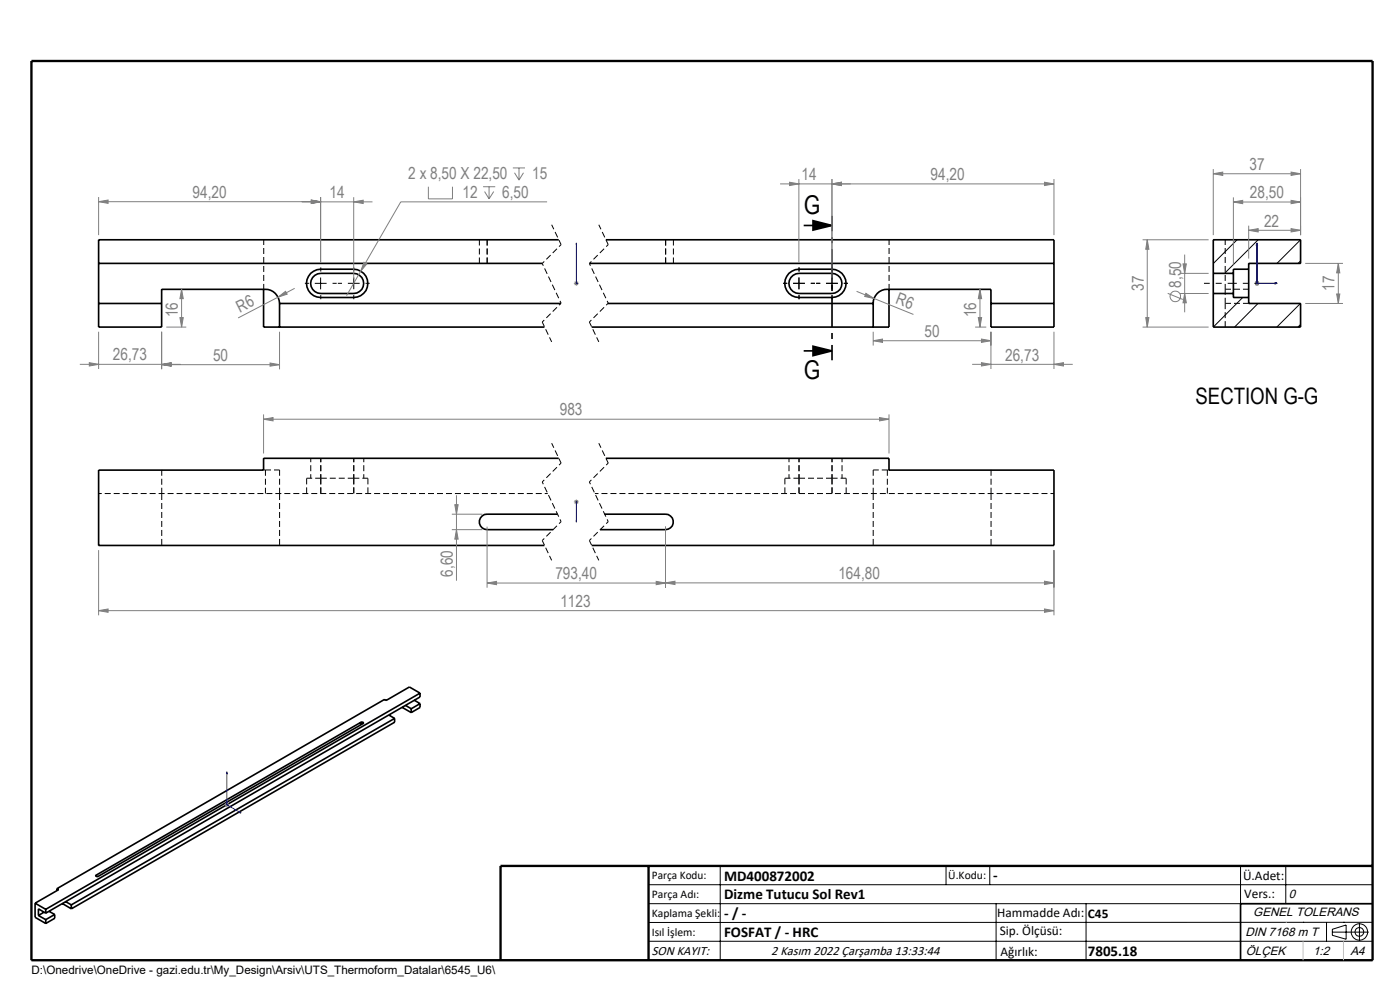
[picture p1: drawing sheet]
<svg xmlns="http://www.w3.org/2000/svg" width="297mm" height="210mm" viewBox="0 0 297 210" stroke-linecap="round" stroke-linejoin="round" font-family="sans-serif">
<g fill="none" stroke="#000" stroke-width=".35">
<path d="M20.9 55.9h94.1M65.9 58l1.3-.8 .8-.1h7a3 3 0 0 1 3 3 3 3 0 0 1-3 3h-7a3 3 0 0 1-2.7-1.8 3 3 0 0 1 .6-3.3zM66.3 58.9l1.1-.8 .6-.1h7a2.13 2.13 0 0 1 2.2 2.1 2.13 2.13 0 0 1-2.2 2.2h-7a2.13 2.13 0 0 1-1.7-3.4zM118.5 50.9h-97.6v18.5h13.4v-8h22a3 3 0 0 1 3 3M125.1 55.9h98.5M128.5 50.9h95.1v18.5h-13.4v-8h-22a2.95 2.95 0 0 0-3 3M167.4 58l1.3-.8 .8-.1h7a3 3 0 0 1 3 3 3 3 0 0 1-3 3h-7a3 3 0 0 1-2.8-1.8 3 3 0 0 1 .7-3.3zM168.2 58.4l1.3-.4h7a2.13 2.13 0 0 1 2.1 2.1 2.13 2.13 0 0 1-2.1 2.2h-7a2.13 2.13 0 0 1-2-1.5 2.13 2.13 0 0 1 .7-2.4zM170.5 47.8h6M172.5 46.8l4 1-4 1zM257.4 58v4.3M257.4 58h4.3"/>
<path d="M261.7 58v4.3M264.9 57.1v6M264.9 57.1v-1.2h11v-5h-18.5v7.1M264.9 57.1h-3.2v.9M20.9 64.4h13.4M55.9 61.4v8h59.6M59.3 64.4h59.7M59.3 64.4v5M129 64.4h56.2M170.5 74.4h6M172.5 73.4l4 1-4 1.1zM185.2 64.4v5"/>
<path d="M188.6 61.4v8h-63.1M210.2 64.4h13.4M257.4 62.3v7.1h18.5v-5h-11v-1.3M257.4 62.3h4.3M261.7 62.3v.8h3.2M118.5 97.2h-62.6v2.5h-35v16h94.6M128.5 97.2h60.1v2.5h35v16h-98.1M118.3 109.1h-15a1.64 1.64 0 0 0-1.6 1.6 1.64 1.64 0 0 0 1.6 1.7h14M128.2 109.1h13a1.64 1.64 0 0 1 1.6 1.6 1.64 1.64 0 0 1-1.6 1.7h-13.9M76.5 153.2a.28 .28 0 0 1 .4 0 .28 .28 0 0 1 .1 .3l-56.1 32.4a.3 .3 0 0 1-.4 .1 .3 .3 0 0 1-.1-.3v-.1M76.5 153.2l-56.1 32.4M76.5 153.2v.6"/>
<path d="M82.5 151.7l1.2 .7M83.7 152.4l-68.6 39.5M83.7 152.4v.8l-68.6 39.6M85.3 150.1l1.9 1.1M86 149.6l1.2 .7M87.2 150.3v.9M87.9 148.5l1.2 .8M89.1 147l-79.4 45.9M89.1 147v.8l-79.4 45.9M89.1 149.3v.8l-1.9 1.1M89.1 147l-2.2-1.3-5 2.9-.3-.2-69.5 40.1M89.1 149.3l-1.9 1"/>
<path d="M7.4 191.6v3l2.3 1.3M7.4 191.6l2.3 1.3M8.1 194.2l1.6 .9M9.3 193.5l-1.2 .7M9.7 192.9v.8M9.7 195.1v.8M9.7 193.7l-1.6-.9v1.4M10.4 193.3l1.2 .7M11.6 194l-1.9 1.1M11.6 194v.8l-1.9 1.1M12.1 188.5l.3 .2-5 2.9M12.1 188.5v.4"/>
<path d="M13.2 191.7l1.9 1.1M13.9 191.3l1.2 .6M15.1 191.9v.9M20.4 185.6v.3M291.2 191.7h-28v12"/>
</g>
<g fill="none" stroke="#000" stroke-width=".21" stroke-dasharray="1.3 .6" stroke-linecap="butt">
<path d="M101.7 50.8v5M103.3 50.8v5M141.2 55.8v-5M141.2 50.8v5M142.9 55.8v-5M259.9 64.3h5M259.9 69.3v-5M264.9 61.3h-5M34.3 99.7v5M56.3 99.7h-.4M56.3 99.7v5M185.2 99.7v5"/>
<path d="M188.2 99.7h.4M210.2 99.7v5M59.3 104.7v-5M65 101.4v3.3M68 101.4v3.3M68 104.7v-3.3M75 104.7v-3.3M75 101.4h-7M78 104.7v-3.3M166.5 101.4v3.3M169.5 101.4h7M169.5 101.4v3.3"/>
<path d="M169.5 104.7v-3.3M176.5 104.7v-3.3M179.5 104.7v-3.3M188.2 104.7v-5"/>
</g>
<path d="M55.9 50.8v10.5M188.6 50.8v10.5M259.9 50.8v10.5M259.9 61.3v3M59.3 99.7h-3M188.2 99.7h-3M68 101.4h-3M78 101.4h-3M169.5 101.4h-3M179.5 101.4h-3" fill="none" stroke="#000" stroke-width=".21" stroke-dasharray="1.3 .6" stroke-dashoffset=".1" stroke-linecap="butt"/>
<g fill="none" stroke="#000" stroke-width=".21">
<path d="M68 58.9v2.5M169.5 58.9v2.5M176.5 58.9v2.5M262.4 50.9l-5 5M266.9 50.9l-7.1 7.1M275.9 50.9l-5 5M275.9 55.3l-.5 .6M66.8 60.1h2.5M168.2 60.1h2.5M175.2 60.1h2.5M263.6 63.1l-6.2 6.3M266.9 64.4l-5 5"/>
<path d="M275.9 64.4l-5 5M275.9 68.8l-.6 .6M137.6 187.7h153.6M137.6 191.7h153.6M137.6 199.7h153.6M152.8 183.7v20M200.7 183.7v4M210 183.7v4M211.3 191.7v12M230.4 191.7v12M263.2 183.7v20M272.8 183.7v8"/>
<path d="M276.4 195.6h.1M281.4 195.6v4.1M282.6 197.7h7.8M282.6 197.1l3-.9v3l-3-.8zM285 195.6h.1M288.4 195.8v3.8M291.2 195.6l-153.6 .1"/>
<circle cx="288.4" cy="197.7" r="1.74"/>
<circle cx="288.4" cy="197.7" r=".93"/>
</g>
<path d="M223.6 104.7h-97.4" fill="none" stroke="#000" stroke-width=".21" stroke-dasharray="1.3 .6" stroke-dashoffset=".5" stroke-linecap="butt"/>
<path d="M65.9 97.2v4.2M68 97.2v4.2M167.4 97.2v4.2M169.5 97.2v4.2M68 101.4v-4.2M75 101.4v-4.2M77.2 101.4v-4.2M169.5 101.4v-4.2M176.5 101.4v-4.2M178.6 101.4v-4.2" fill="none" stroke="#000" stroke-width=".21" stroke-dasharray="1.3 .6" stroke-dashoffset=".4" stroke-linecap="butt"/>
<path d="M34.3 115.7v-11M59.3 104.7v11M185.2 104.7v11M210.2 115.7v-11" fill="none" stroke="#000" stroke-width=".21" stroke-dasharray="1.3 .6" stroke-dashoffset="-.1" stroke-linecap="butt"/>
<path d="M116.2 104.7h-95.3" fill="none" stroke="#000" stroke-width=".21" stroke-dasharray="1.3 .6" stroke-dashoffset=".6" stroke-linecap="butt"/>
<g fill="none" stroke="#808080" stroke-width=".21">
<path d="M90.9 39.6v2.6h5.1v-2.6M102.5 39.6h2.6M103.8 39.6v2.6M108.8 35.6h2.6M109.1 36.6l1 1.6M110.1 35.6v2.6M111.1 36.6l-1 1.6M167.5 38.7l2 .3-2 .4zM169.5 38v17.7M176.5 38v21.1M176.5 39l2-.3v.7zM221.6 38.7l2 .3-2 .4z"/>
<path d="M223.6 38v11.9M223.6 39h-58.1M257.4 36.9l2-.4v.7zM257.4 35.9v14M257.4 36.9h18.5M273.9 36.5l2 .4-2 .3zM275.9 35.9v14M20.9 42.8l2-.4v.7zM20.9 41.8v8.1M20.9 42.8h58.1M66 42.4l2 .4-2 .3zM66 42.5l2 .3-2 .4z"/>
<path d="M68 41.8v13.9M75 42.8l2-.3v.7zM75 41.8v17.3M77.2 55.6l.6 .4-1.3 1.5zM102.8 40.6l1 1.6M104.7 40.6l-.9 1.6M116.1 42.8h-31.1l-11.5 19.9M121.9 59.8l.7 .7M122.3 59.6v1M122.6 59.8l-.7 .7M242.4 50.9h14M243.4 50.9v18.5"/>
<path d="M243.4 50.9l.3 2h-.6zM250.3 58h6.1M251 56h.7l-.4 2zM251.3 54v12.2M261.7 42.9l1.9-.4v.7zM261.7 41.9v14.2M261.7 42.9h14.2M264.9 48.9l2-.4v.7zM264.9 47.9v6.9M264.9 48.9h11M266.3 59.8l.7 .7M266.7 59.6v1"/>
<path d="M267 59.8l-.7 .7M273.9 42.5l2 .4-2 .3zM273.9 48.5l2 .4-2 .3zM276.9 55.9h8M283.9 55.9l.3 2h-.6zM283.9 55.9v8.5M16.9 77.3h21.4M18.9 76.9l2 .4-2 .3zM20.9 70.4v7.9M34.3 77.3l2-.4v.7zM34.3 77.4l2-.4v.7zM34.3 70.4v7.9"/>
<path d="M34.3 77.4h25M35.3 69.4h4.2M38.2 67.4h.7l-.4 2zM38.5 61.4l.4 2h-.7zM38.5 61.4v8M57.3 77l2 .4-2 .3zM59 63l1.6-1.2 .3 .6zM59 63l-8.5 4.4M59.3 70.4v7.9M62.5 61.2l-3.5 1.8M121.7 60.1h1.1M181.7 61.8l3.7 1.5"/>
<path d="M183.7 62.2l1.7 1.1-2-.4zM185.2 72.3l2-.4v.7zM185.2 70.4v2.9M185.2 72.3h25M185.4 63.3l8.4 3.4M206.2 77.3h21.4M206.9 69.4h2.3M207.5 67.4h.7l-.3 2zM207.9 61.4v8M207.9 61.4l.3 2h-.7zM208.2 76.9l2 .4-2 .3zM208.2 71.9l2 .4-2 .3z"/>
<path d="M210.2 70.4v7.9M223.6 77.3l2-.4v.7zM223.6 70.4v7.9M242.4 69.4h14M243.1 67.4h.6l-.3 2zM247.7 62.2l3.2 1.3M250.3 62.3h6.1M251.3 62.3l.4 1.9h-.7zM266.1 60.1h1.1M276.9 64.4h8M283.6 62.4h.6l-.3 2zM55.9 88.9l2-.3v.7z"/>
<path d="M55.9 87.9v8.3M55.9 88.9h132.7M186.6 88.6l2 .3-2 .4zM188.6 87.9v8.3M20.9 116.7v13.8M95.8 112.4h6.5M95.8 109.1h6.5M96.5 107.1h.7l-.4 2zM96.8 112.4l.4 2h-.7zM96.8 105v18.2M103.3 111.7v13M121.7 106.5h1.1"/>
<path d="M121.9 106.1l.7 .7M122.3 106v1M122.6 106.1l-.7 .7M141.2 111.7v13M223.6 116.7v13.8M20.9 129.5l2-.3v.7zM20.9 129.5h202.7M103.3 123.7l2-.4v.7zM103.3 123.7h37.9M139.2 123.3l2 .4-2 .3zM141.2 123.6l2-.3v.7zM141.2 123.6h82.4"/>
<path d="M221.6 129.2l2 .3-2 .4zM221.6 123.3l2 .3-2 .4zM47.6 170.7h1M47.8 170.3l.7 .8M48.1 170.2v1M48.5 170.3l-.7 .8"/>
<circle cx="249.4" cy="62.9" r="1.12"/>
</g>
<g fill="none" stroke="#00f" stroke-width=".21">
<path d="M122.3 60v.2zM122.3 51.5v.5v-.5M122.3 51.5v8.6M266.7 51.5l.1 .5h-.3zM266.7 51.5v8.6h4.2M270.5 60l.4 .1-.4 .1zM122.3 60.1h.1M122.3 106.5v4.3M122.3 110.8v-.5v.5M122.3 106.4v.2zM122.3 106.5h.1M48.1 163.7v7l3.1 1.8"/>
<path d="M48.1 163.7l.1 .4-.2-.1zM50.8 172.2l.4 .3-.4-.1z"/>
</g>
<path d="M255.4 60.1h6.3" fill="none" stroke="#000" stroke-width=".21" stroke-dasharray="15.2 1.3 1.3 1.3" stroke-dashoffset="14" stroke-linecap="butt"/>
<path d="M261.7 60.1h5.2" fill="none" stroke="#000" stroke-width=".21" stroke-dasharray="15.2 1.3 1.3 1.3" stroke-dashoffset="14.5" stroke-linecap="butt"/>
<g fill="none" stroke="#000" stroke-width=".21" stroke-dasharray="15.2 1.3 1.3 1.3" stroke-linecap="butt">
<path d="M68 57.6v-.9M75 57.6v-.9M169.5 57.6v-.9M176.5 57.6v-.9M65.5 60.1h-.8M68 62.6v.9M70.5 60.1h.9M72.5 60.1h-.8M75 60.1h1.3M75 60.1v-1.3M75 60.1h-1.2M75 60.1v1.2"/>
<path d="M75 62.6v.9M77.5 60.1h.9M167 60.1h-.9M169.5 62.6v.9M169.5 60.1h-1.2M169.5 60.1v1.2M169.5 60.1h1.3M169.5 60.1v-1.3M172 60.1h.9M174 60.1h-.9M176.5 60.1h1.3M176.5 60.1v-1.3"/>
<path d="M176.5 60.1h-1.2M176.5 60.1v1.2M176.5 62.6v.9M179 60.1h.9"/>
</g>
<path d="M117 47.7l2 4.2M127 47.7l2 4.2M115 68.3l2 4.2M125 68.3l2 4.2M117 94l2 4.2M127 94l2 4.2M115 114.7l2 4.2M125 114.7l2 4.2" fill="none" stroke="#000" stroke-width=".21" stroke-dasharray="1.3 .6" stroke-dashoffset=".2" stroke-linecap="butt"/>
<path d="M115 55.9l4 8.4M119 51.9l-4 4M125 55.9l4 8.4M129 51.9l-4 4M119 64.3l-4 4M129 64.3l-4 4M119 98.2l-4 4M129 98.2l-4 4M115 102.2l4 8.5M119 110.7l-4 4M125 102.2l4 8.5M129 110.7l-4 4" fill="none" stroke="#000" stroke-width=".21" stroke-dasharray="1.3 .6" stroke-dashoffset=".7" stroke-linecap="butt"/>
<path d="M176.5 45.8v30.6" fill="none" stroke="#000" stroke-width=".35" stroke-dasharray="6.3 1.3 1.3 1.3" stroke-dashoffset="3.1" stroke-linecap="butt"/>
<path d="M106.2 203.7h185" fill="none" stroke="#000" stroke-width=".25"/>
<path d="M6.7 12.9h284.5v190.8h-284.5zM137.6 183.7v20M291.2 183.7h-185v20" fill="none" stroke="#000" stroke-width=".5"/>
<path d="M272.8 195.6h.1M276.4 199.7v4M285 199.7v4" fill="none" stroke="#c0c0c0" stroke-width=".21"/>
<path d="M172.5 46.8l4 1-4 1zM172.5 73.4l4 1-4 1.1z" fill="#000"/>
<g fill="#00f">
<path d="M122.3 60v.2zM122.3 51.5v.5z"/>
<path d="M50.8 172.2l.4 .3-.4-.1zM48.1 163.7l.1 .4-.2-.1zM122.3 110.3v.5zM122.3 106.4v.2z"/>
<path d="M270.5 60l.4 .1-.4 .1zM266.7 51.5l.1 .5h-.3zM270.5 60l.4 .1-.4 .1zM266.7 51.5l.1 .5h-.3z"/>
</g>
<g fill="#808080">
<path d="M59 63l1.6-1.2 .3 .6z"/>
<path d="M183.7 62.2l1.7 1.1-2-.4z"/>
<path d="M66 42.4l2 .4-2 .3zM20.9 42.8l2-.4v.7zM75 42.8l2-.3v.7zM66 42.5l2 .3-2 .4zM221.6 38.7l2 .3-2 .4zM176.5 39l2-.3v.7z"/>
<path d="M18.9 76.9l2 .4-2 .3zM34.3 77.3l2-.4v.7zM34.3 77.4l2-.4v.7zM57.3 77l2 .4-2 .3zM167.5 38.7l2 .3-2 .4zM176.5 39l2-.3v.7zM208.2 76.9l2 .4-2 .3zM223.6 77.3l2-.4v.7zM185.2 72.3l2-.4v.7zM208.2 71.9l2 .4-2 .3zM77.2 55.6l-.7 1.9 1.3-1.5zM261.7 42.9l1.9-.4v.7zM273.9 42.5l2 .4-2 .3zM257.4 36.9l2-.4v.7zM273.9 36.5l2 .4-2 .3zM55.9 88.9l2-.3v.7zM186.6 88.6l2 .3-2 .4zM20.9 129.5l2-.3v.7zM221.6 129.2l2 .3-2 .4zM103.3 123.7l2-.4v.7zM139.2 123.3l2 .4-2 .3zM141.2 123.6l2-.3v.7zM221.6 123.3l2 .3-2 .4z"/>
<path d="M38.2 67.4h.7l-.4 2zM38.5 61.4l.4 2h-.7zM207.5 67.4h.7l-.3 2zM207.9 61.4l.3 2h-.7zM283.6 62.4h.6l-.3 2zM283.9 55.9l.3 2h-.6zM251.3 62.3l.4 1.9h-.7zM251 56h.7l-.4 2zM96.8 112.4l.4 2h-.7zM96.5 107.1h.7l-.4 2z"/>
<path d="M243.4 50.9l.3 2h-.6zM243.1 67.4h.6l-.3 2z"/>
<path d="M264.9 48.9l2-.4v.7zM273.9 48.5l2 .4-2 .3z"/>
</g>
<g font-size="5.5">
<text x="170.5" y="45.4">G</text>
<text x="170.5" y="80.4">G</text>
</g>
<text font-size="4.8" x="253.6" y="85.6">SECTION G-G</text>
<g font-size="3.5" fill="#808080">
<text x="40.9" y="42">94,20</text>
<text x="86.6" y="38">2 x 8,50 X 22,50</text>
<text x="112.9" y="38">15</text>
<text x="170.1" y="38.2">14</text>
<text x="197.4" y="38.2">94,20</text>
<text x="265.1" y="36.1">37</text>
<text x="69.9" y="42">14</text>
<text x="98.1" y="42">12</text>
<text x="106.6" y="42">6,50</text>
<text x="265.2" y="42.1">28,50</text>
<text x="268.2" y="48">22</text>
<text x="189.9" y="64.4" transform="rotate(21 189.9 64.4)">R6</text>
<text x="242.6" y="61.7" transform="rotate(-90 242.6 61.7)">37</text>
<text x="250.6" y="61" transform="rotate(-90 250.6 61)">8,50</text>
<text x="283.1" y="61.7" transform="rotate(-90 283.1 61.7)">17</text>
<text x="37.7" y="67.3" transform="rotate(-90 37.7 67.3)">16</text>
<text x="50.9" y="66.4" transform="rotate(-27 50.9 66.4)">R6</text>
<text x="196.1" y="71.5">50</text>
<text x="207.1" y="67.3" transform="rotate(-90 207.1 67.3)">16</text>
<text x="24" y="76.5">26,73</text>
<text x="45.2" y="76.5">50</text>
<text x="213.2" y="76.5">26,73</text>
<text x="118.8" y="88.1">983</text>
<text x="96.1" y="122.3" transform="rotate(-90 96.1 122.3)">6,60</text>
<text x="117.8" y="122.9">793,40</text>
<text x="177.9" y="122.8">164,80</text>
<text x="118.9" y="128.7">1123</text>
</g>
<g font-size="3.2">
<text x="153.6" y="186.8">MD400872002</text>
<text x="153.6" y="190.8">Dizme Tutucu Sol Rev1</text>
<text x="210.7" y="186.6">-</text>
<text x="153.6" y="194.8">- / -</text>
<text x="153.6" y="198.8">FOSFAT / - HRC</text>
<text x="230.8" y="202.8">7805.18</text>
</g>
<g font-size="2.8">
<text x="263.7" y="186.7">Ü.Adet:</text>
<text x="263.9" y="190.5">Vers.:</text>
<text x="211.5" y="194.5">Hammadde Adı:</text>
<text x="230.8" y="194.7">C45</text>
<text x="138.3" y="202.6">SON KAYIT:</text>
<text x="163.6" y="202.6">2 Kasım 2022 Çarşamba 13:33:44</text>
<text x="212.1" y="198.4">Sip. Ölçüsü:</text>
<text x="212.2" y="202.7">Ağırlık:</text>
</g>
<g font-size="2.6">
<text x="273.4" y="190.4">0</text>
<text x="265.9" y="194.4">GENEL TOLERANS</text>
<text x="264.2" y="198.5">DIN 7168 m T</text>
<text x="264.3" y="202.6">ÖLÇEK</text>
<text x="278.5" y="202.6">1:2</text>
<text x="286.5" y="202.6">A4</text>
</g>
<g font-size="2.5">
<text x="138.3" y="186.4">Parça Kodu:</text>
<text x="138.3" y="190.5">Parça Adı:</text>
<text x="201.2" y="186.5">Ü.Kodu:</text>
<text x="138.3" y="194.5">Kaplama Şekli:</text>
<text x="138.3" y="198.6">Isıl İşlem:</text>
<text x="6.7" y="206.7">D:\Onedrive\OneDrive - gazi.edu.tr\My_Design\Arsiv\UTS_Thermoform_Datalar\6545_U6\</text>
</g>
</svg>
